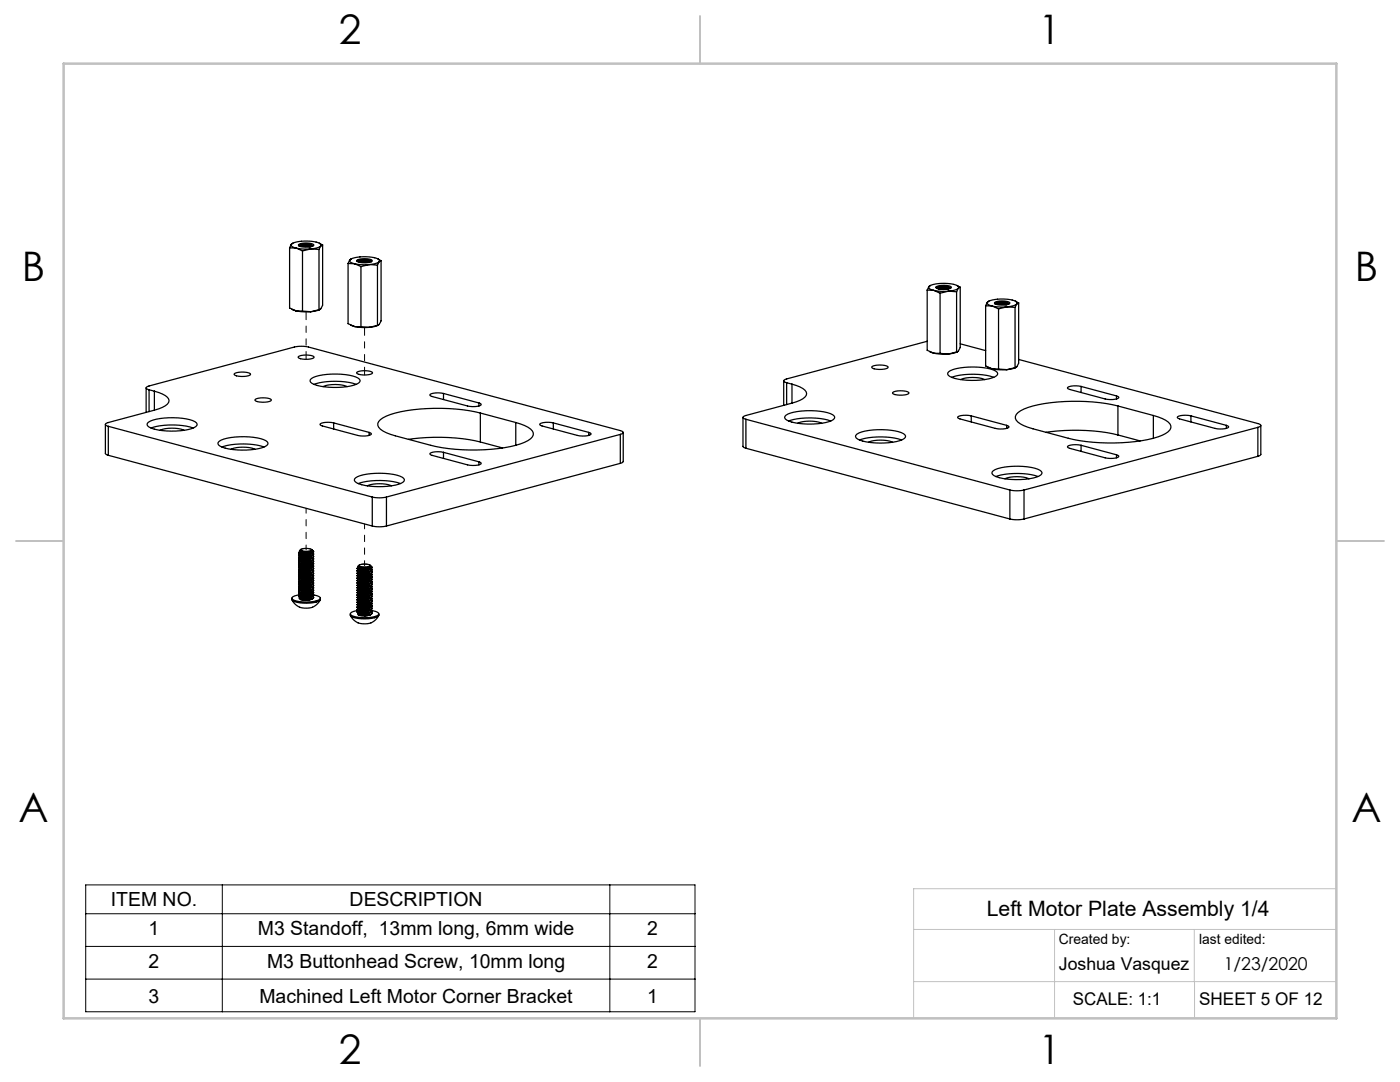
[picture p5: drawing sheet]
<svg xmlns="http://www.w3.org/2000/svg" width="279mm" height="216mm" viewBox="0 0 279 216" stroke-linecap="round" stroke-linejoin="round" font-family="sans-serif">
<path d="M17.1 176.6h121.6v25.3h-121.6zM44.4 176.6v25.3M121.7 176.6v25.3M17.1 182.3h121.6M17.1 188.8h121.6M17.1 195.4h121.6" fill="none" stroke="#000" stroke-width=".2"/>
<path d="M266.7 177.3h-84.4v25.9M182.3 185.5h84.4M182.3 195.9h84.4M210.5 185.5v17.7M238.4 185.5v10.4M238.4 195.9v7.3" fill="none" stroke="#c0c0c0" stroke-width=".2"/>
<path d="M139.7 3.2v9.5M3.2 107.9h9.5M266.7 107.9h9.5M139.7 203.2v9.5" fill="none" stroke="#c0c0c0" stroke-width=".25"/>
<path d="M12.7 12.7h254v190.5h-254z" fill="none" stroke="#c0c0c0" stroke-width=".5"/>
<g fill="none" stroke="#000" stroke-width=".25">
<path d="M57.8 49.4l1.3 .1M57.8 49.4v12.1l1.3 .5M58.2 48.7l-.1 .2 .1 .3 .9 .3M58.2 48.7a7 7 0 0 1 5.8 .1v.3M58.2 48.7l-.4 .7M58.5 48.5l-.3 .2M59.1 49.5l1.4 .2h1.5M59.1 49.5l1.3 .6M59.6 48.8a3.6 3.6 0 0 1 3 0 2.08 2.08 0 0 1-2.1 .5l-.8-.2zM59.7 49.1l-.1-.1a2.83 2.83 0 0 1 2.8 .1M59.7 49l1.1-.2 1.6 .3M60 49.2l.9-.2 1.1 .2"/>
<path d="M60.1 49.2l.8-.1 1 .2M60.4 50.1v12M62 49.7l1.7 .1M62 49.7l-1.6 .4M62.3 49l-1.5-.3a1.2 1.2 0 0 0-1.2 .3M63.7 49.8v12M63.7 48.5l.2 .1M63.9 48.7l.5 .2M64 49.1a3.4 3.4 0 0 1-2 .6M64 49.1l-.3 .7M64.4 48.9l-.4 .2M64.4 48.9v12l-.4 .7-.3 .2"/>
<path d="M69.5 52.6h1.3M69.5 52.6v12l1.3 .6M69.8 51.9v.2l.1 .2 .9 .3M69.8 51.9a7 7 0 0 1 5.9 0v.3M69.8 51.9l-.3 .7M70 51.7l-.2 .2M70.1 51.6l-.1 .1M70.8 52.6l1.3 .2h1.6M70.8 52.6l1.2 .6M71.2 51.9a3.6 3.6 0 0 1 3.1 .1 2.08 2.08 0 0 1-2.1 .4l-.8-.2zM71.3 52.2v-.1a2.83 2.83 0 0 1 2.8 .2M71.4 52.1l1.1-.2 1.5 .3"/>
<path d="M71.7 52.3l.8-.1 1.2 .2M71.8 52.3l.7-.1 1 .2M72 53.2v12M73.7 52.8l1.6 .1M73.7 52.8l-1.7 .4M74 52.1l-1.5-.3a1.2 1.2 0 0 0-1.2 .3M75.3 52.9v12M75.4 51.6l.2 .1M75.5 51.8l.6 .2M75.7 52.2a3.4 3.4 0 0 1-2 .6M75.7 52.2l-.4 .7M76.1 52l-.4 .2"/>
<path d="M76.1 52v12l-.4 .7-.4 .2M185 57.9h1.3M185 57.9v12l1.3 .6M185.4 57.2l-.1 .2 .2 .2 .8 .3M185.4 57.2a7 7 0 0 1 5.9 0v.3M185.4 57.2l-.4 .7M185.7 57l-.3 .2M186.3 57.9l1.4 .2h1.6M186.3 57.9l1.3 .6M186.8 57.3a3.6 3.6 0 0 1 3.1 0 2.08 2.08 0 0 1-2.1 .4l-.8-.2zM186.9 57.5v-.1a2.83 2.83 0 0 1 2.7 .2M187 57.4l1.1-.2 1.5 .3"/>
<path d="M187.2 57.6l.9-.1 1.1 .2M187.4 57.6l.7-.1 1 .2M187.6 58.5v12M189.3 58.1l1.6 .1M189.3 58.1l-1.7 .4M189.6 57.4l-1.5-.2a1.2 1.2 0 0 0-1.2 .2M190.9 58.2v12M191 57h.1M191.1 57.1l.5 .2M191.3 57.5a3.4 3.4 0 0 1-2 .6M191.3 57.5l-.4 .7M191.6 57.3l-.3 .2"/>
<path d="M191.6 57.3v12l-.3 .7-.4 .2M29.2 77.4v4.9M29.7 77.8l-.5-.3v-.2l.5-.3 29-7.8a6.4 6.4 0 0 1 2.9 0l62.2 16.7 .5 .3v.2l-.5 .3M29.7 77.8l1.1 .3M29.7 77.8v4.3M30.8 78.1a5 5 0 0 1 2.9 1.5 1.08 1.08 0 0 1-.7 1.4l-2.2 .8M30.8 78.1v3.7M46.7 74.6a4 4 0 0 1 3.2 0l.1 .1a3.5 3.5 0 0 1-3.3 0zM50.9 79.7a4 4 0 0 1 3.2 0l.1 .1a3.5 3.5 0 0 1-3.3 .1zM58.3 61.7l.8 .3M59.1 62l1.3 .1M59.1 62l1.4 .2h1.5"/>
<path d="M59.5 71.2a3.9 3.9 0 0 1 3.1-.1l.1 .2a3.4 3.4 0 0 1-3.2 0zM60.4 62.1l1.6 .1M62.1 75.5a13 13 0 0 1 8.3-.5 1.86 1.86 0 0 1 1.5 .9 1.23 1.23 0 0 1-1.2 .9 14.3 14.3 0 0 1-8.4-.3l-.4-.5zM62.7 76.7a14.7 14.7 0 0 1 8.4 0M63.7 61.8l-1.7 .4M63.8 61.8l-1.8 .4M64.5 77.2a6.9 6.9 0 0 1 4.8 0M70 64.9l.8 .3M70.8 65.2h1.2M70.8 65.2l1.3 .1h1.6M71.2 74.3a3.9 3.9 0 0 1 3.1 0l.1 .1a3.4 3.4 0 0 1-3.2 .1zM72 65.2l1.7 .1"/>
<path d="M75.3 64.9l-1.6 .4M75.5 64.9l-1.8 .4M88.5 78.5l-1.5-.1a1.12 1.12 0 0 0-1.2 .5l.4 .2 7.1 1.9 1.6 .1a1.12 1.12 0 0 0 1.1-.4l-.4-.3M88.5 78.5l7.1 1.9M88.5 78.5v1.2M156.4 76v4.9M157 76.4l1.1 .3M157 76.4v4.3M158.1 76.7a5 5 0 0 1 2.8 1.5 1.08 1.08 0 0 1-.7 1.4l-2.1 .8M158.1 76.7v3.7M174 73.2a4 4 0 0 1 3.2 0l.1 .1a3.5 3.5 0 0 1-3.3 0zM178.1 78.3a4 4 0 0 1 3.2 0l.1 .1a3.5 3.5 0 0 1-3.3 .1z"/>
<path d="M185 68.1l-28 7.5-.6 .3v.2l.6 .3M185.5 70.2l.8 .3M186.3 70.5h1.3M186.3 70.5l1.4 .2 1.6-.1M187.6 70.5l1.7 .1M189.4 74.1a13 13 0 0 1 8.3-.5 1.86 1.86 0 0 1 1.4 .9 1.23 1.23 0 0 1-1.1 .9 14.3 14.3 0 0 1-8.5-.3l-.4-.5zM189.9 75.3a14.7 14.7 0 0 1 8.4 0M190.9 70.2l-1.6 .4M191.1 70.2l-1.8 .4M191.6 68.6l5.1 1.4M191.7 75.7a6.9 6.9 0 0 1 4.8 0M196.7 61l1.3 .1"/>
<path d="M196.7 61v12l1.3 .6M197.1 60.3l-.1 .2 .1 .2 .9 .4M197.1 60.3a7 7 0 0 1 5.9 0l-.1 .3M197.1 60.3l-.4 .7M197.2 73.3l.8 .3M197.3 60.2l-.2 .1M197.4 60.1h-.1M198 61.1l1.4 .2 1.5-.1M198 61.1l1.3 .5M198 73.6h1.3M198 73.6l1.4 .2h1.5M198.5 60.4a3.6 3.6 0 0 1 3 0 2.08 2.08 0 0 1-2.1 .5l-.8-.2z"/>
<path d="M198.6 60.6l-.1-.1a2.83 2.83 0 0 1 2.8 .2M198.6 60.5l1.1-.2 1.6 .3M198.9 60.7l.9-.1 1.1 .2M199 60.7h.8l1 .1M199.3 73.6l1.6 .2M199.3 61.6v12M200.9 61.2l1.7 .1M200.9 61.2l-1.6 .4M201.2 60.5l-1.5-.2a1.2 1.2 0 0 0-1.2 .3M202.6 73.4l-1.7 .4M202.6 61.3v12.1M202.6 60.1l.2 .1"/>
<path d="M202.7 73.3l-1.8 .5M202.8 60.2l.5 .2M202.9 60.6a3.4 3.4 0 0 1-2 .6M202.9 60.6l-.3 .7M203.3 71.7l47.7 12.8 .6 .3v.2l-.6 .3M203.3 60.4l-.4 .2M203.3 60.4v12l-.4 .8-.3 .2M215.8 77.1l-1.6-.1a1.12 1.12 0 0 0-1.2 .4l.5 .3 7.1 1.9 1.5 .1a1.12 1.12 0 0 0 1.2-.4l-.5-.3M215.8 77.1l7 1.9M215.8 77.1v1.2M222.8 79v.6M21 84.7v5.8l.6 .3"/>
<path d="M21.6 85.1l52.7 14.1M21.6 90.8l52.7 14.2M21.6 85.1v5.7M29.6 84.3a13 13 0 0 1 8.3-.6 1.86 1.86 0 0 1 1.4 .9 1.23 1.23 0 0 1-1.1 .9 14.3 14.3 0 0 1-8.4-.3l-.4-.4zM30.1 85.4a14.7 14.7 0 0 1 8.5 0M30.8 81.8l-9.2 2.5-.5 .3 .1 .3 .4 .2M31.9 85.9a6.9 6.9 0 0 1 4.8 0M43.7 88.1a13 13 0 0 1 8.3-.6 1.86 1.86 0 0 1 1.5 .9 1.23 1.23 0 0 1-1.2 .9 14.3 14.3 0 0 1-8.4-.3l-.4-.5zM44.3 89.2a14.7 14.7 0 0 1 8.4 0M46.1 89.7a6.9 6.9 0 0 1 4.8 0M66.6 84.4l-1.6-.1a1.12 1.12 0 0 0-1.1 .4l.4 .3 7.1 1.9 1.5 .1a1.12 1.12 0 0 0 1.2-.5l-.4-.2M66.6 84.4l7.1 1.9"/>
<path d="M66.6 84.4v1.2M71 95.3a13 13 0 0 1 8.2-.5 1.86 1.86 0 0 1 1.5 .9 1.23 1.23 0 0 1-1.1 .9 14.3 14.3 0 0 1-8.5-.3l-.4-.5zM71.5 96.5a14.7 14.7 0 0 1 8.4 0M73.3 96.9a6.9 6.9 0 0 1 4.8 0M73.7 86.3v.6M74.3 99.2a6.4 6.4 0 0 0 2.8 0M74.3 99.2v5.8M77.1 99.2v5.8M81.5 87.7a39.8 39.8 0 0 1 14.4 .5M88.5 90.3l-1.5-.2a1.12 1.12 0 0 0-1.2 .5l.4 .3 7.1 1.9 1.6 .1a1.12 1.12 0 0 0 1.1-.5l-.4-.2M88.5 90.3l7.1 1.9M88.5 90.3v1.2"/>
<path d="M95.6 80.4v.6M95.6 92.2v.6M95.9 82.4a37.6 37.6 0 0 0-18 .3 3.9 3.9 0 0 0-2.5 1.8 1.54 1.54 0 0 0 1 1.5l2.5 1 7.1 1.9a37.6 37.6 0 0 0 17.9-.3 3.9 3.9 0 0 0 2.5-1.8 1.54 1.54 0 0 0-1-1.5l-2.5-1M95.9 82.4l7 1.9M95.9 82.4v5.8M95.9 88.2l4.4 1.2M102.9 84.3v4.6M110.4 84.4l-1.5-.1a1.12 1.12 0 0 0-1.2 .4l.5 .3 7 1.9 1.6 .1a1.12 1.12 0 0 0 1.2-.5l-.5-.2M110.4 84.4l7.1 1.9M110.4 84.4v1.2M117.5 86.3v.6M123.8 86.7l-46.7 12.5"/>
<path d="M123.8 86.7v5.8M123.8 92.5l-46.7 12.5M124.4 86.3v5.8l-.6 .4M148.3 83.3v5.8l.6 .3M148.9 83.7l52.6 14.1M148.9 89.4l52.6 14.2M148.9 83.7v5.7M156.8 82.9a13 13 0 0 1 8.3-.6 1.86 1.86 0 0 1 1.5 .9 1.23 1.23 0 0 1-1.2 .9 14.3 14.3 0 0 1-8.4-.3l-.4-.5zM157.4 84a14.7 14.7 0 0 1 8.4 0M158.1 80.4l-9.2 2.5-.6 .3 .1 .3 .5 .2M159.2 84.5a6.9 6.9 0 0 1 4.8 0M171 86.6a13 13 0 0 1 8.3-.5 1.86 1.86 0 0 1 1.4 .9 1.23 1.23 0 0 1-1.1 .9 14.3 14.3 0 0 1-8.4-.3l-.5-.5z"/>
<path d="M171.5 87.8a14.7 14.7 0 0 1 8.4 0M173.3 88.2a6.9 6.9 0 0 1 4.8 0M193.8 83l-1.5-.1a1.12 1.12 0 0 0-1.2 .4l.5 .3 7 1.9 1.6 .1a1.12 1.12 0 0 0 1.2-.5l-.5-.2M193.8 83l7.1 1.9M193.8 83v1.2M198.2 93.9a13 13 0 0 1 8.3-.5 1.86 1.86 0 0 1 1.4 .9 1.23 1.23 0 0 1-1.1 .9 14.3 14.3 0 0 1-8.4-.3l-.4-.5zM198.7 95.1a14.7 14.7 0 0 1 8.5 0M200.6 95.5a6.9 6.9 0 0 1 4.8 0M200.9 84.9v.6M201.5 97.8a6.4 6.4 0 0 0 2.9 0M201.5 97.8v5.8M204.4 97.8v5.8"/>
<path d="M208.8 86.3a39.8 39.8 0 0 1 14.3 .5M215.8 88.9l-1.6-.2a1.12 1.12 0 0 0-1.2 .5l.5 .3 7.1 1.9 1.5 .1a1.12 1.12 0 0 0 1.2-.5l-.5-.3M215.8 88.9l7 1.8M215.8 88.9v1.2M222.8 90.7v.7M223.1 81a37.6 37.6 0 0 0-17.9 .3 3.9 3.9 0 0 0-2.6 1.8 1.54 1.54 0 0 0 1.1 1.5l2.4 1 7.1 1.9a37.6 37.6 0 0 0 17.9-.3 3.9 3.9 0 0 0 2.6-1.8 1.54 1.54 0 0 0-1.1-1.5l-2.4-1M223.1 81l7.1 1.9M223.1 81v5.8M223.1 86.8l4.5 1.2M230.2 82.9v4.6M237.7 83l-1.6-.1a1.12 1.12 0 0 0-1.2 .4l.5 .3 7.1 1.9 1.5 .1a1.12 1.12 0 0 0 1.2-.5l-.5-.2M237.7 83l7 1.9"/>
<path d="M237.7 83v1.2M244.7 84.9v.6M251 85.3l-46.6 12.5M251 85.3v5.8M251 91.1l-46.6 12.5M251.6 84.9v5.8l-.6 .4M58.2 119.4v.2a.97 .97 0 0 0 1 .6 7.3 7.3 0 0 0 4.6-.4l.1-.4M58.3 119.7a3.2 3.2 0 0 0 5.6 0M59.7 118.7l-.4 .1a.99 .99 0 0 0-1 .6 4 4 0 0 0 2.9 .7l1.3-.1a1.65 1.65 0 0 0 1.4-.6 1.58 1.58 0 0 0-1.3-.6 2.8 2.8 0 0 1-3 .2v-.1M59.7 110.1l-.1 .2a3.3 3.3 0 0 0 2.6 .1M59.7 110.5a2.83 2.83 0 0 0 2.3 0M59.7 111l.3 .1"/>
<path d="M59.7 111.4a2.83 2.83 0 0 0 2.3 .1M59.7 111.9a2.83 2.83 0 0 0 2.3 0M59.7 112.4l.3 .1M59.7 112.9a2.83 2.83 0 0 0 2.3 0M59.7 113.4a2.83 2.83 0 0 0 2.3 0M59.7 113.8a2.83 2.83 0 0 0 2.3 .1M59.7 114.3a2.83 2.83 0 0 0 2.3 0M59.7 114.8a2.83 2.83 0 0 0 2.3 0M59.7 115.3a2.83 2.83 0 0 0 2.3 0M59.7 115.8a2.83 2.83 0 0 0 2.3 0M59.7 116.3a2.83 2.83 0 0 0 2.3 0M59.7 116.7a2.83 2.83 0 0 0 2.3 .1"/>
<path d="M59.7 117.2a2.83 2.83 0 0 0 2.3 0M59.7 117.7a2.83 2.83 0 0 0 2.3 0M59.7 118.2a2.83 2.83 0 0 0 2.3 0M59.7 118.7a2.83 2.83 0 0 0 2.3 0M59.7 119.1a2.83 2.83 0 0 0 2.3 .1M59.9 119.2l-.2 .2 .3 .2M59.9 110.1h-.2M60 109.6l-.2 .3a2.49 2.49 0 0 0 2.5 0l-.1-.2M60 119.6l1.1 .2M60.1 109.6l1-.2 .8 .1 .3 .2a2.25 2.25 0 0 1-2.2 0zM62 111l-.9 .2-1.1-.1M62 112.4l-.9 .2-1.1-.1"/>
<path d="M62.2 109.6v.1M62.2 110.4a2.58 2.58 0 0 1-2.3 .2M62.2 110.9a2.58 2.58 0 0 1-2.3 .2M62.2 111.4a2.58 2.58 0 0 1-2.3 .1M62.2 111.9a2.58 2.58 0 0 1-2.3 .1M62.2 112.3a2.58 2.58 0 0 1-2.3 .2M62.2 112.8a2.58 2.58 0 0 1-2.3 .2M62.2 113.3a2.58 2.58 0 0 1-2.3 .2M62.2 113.8a2.58 2.58 0 0 1-2.3 .1M62.2 114.3a2.58 2.58 0 0 1-2.3 .1M62.2 114.8a2.58 2.58 0 0 1-2.3 .1M62.2 115.2a2.58 2.58 0 0 1-2.3 .2"/>
<path d="M62.2 115.7a2.58 2.58 0 0 1-2.3 .2M62.2 116.2a2.58 2.58 0 0 1-2.3 .2M62.2 116.7a2.58 2.58 0 0 1-2.3 .1M62.2 117.2a2.59 2.59 0 0 1-2.3 .1M62.2 117.6a2.58 2.58 0 0 1-2.3 .2M62.2 118.1a2.58 2.58 0 0 1-2.3 .2M62.2 118.6a2.58 2.58 0 0 1-2.3 .2M62.2 119.1a2.59 2.59 0 0 1-2.3 .1M62.3 109.7l.1 .4-.2 .3M62.3 109.8a2.57 2.57 0 0 1-2.4 .3M62.3 109.9a2.4 2.4 0 0 1-2.4 .2M62.3 109.8l.3 .3"/>
<path d="M62.3 110.4l-.3 .1M62.3 110.8l-.3 .2M62.3 111.3l-.3 .2M62.3 111.8l-.3 .1M62.3 112.3l-.3 .1M62.3 112.8l-.3 .1M62.3 113.2l-.3 .2M62.3 113.7l-.3 .2M62.3 114.2l-.3 .2M62.3 114.7l-.3 .1M62.3 115.2l-.3 .1M62.3 115.7l-.3 .1"/>
<path d="M62.3 116.1l-.3 .2M62.3 116.6l-.3 .2M62.3 117.1l-.3 .1M62.3 117.6l-.3 .1M62.3 118.1l-.3 .1M62.3 118.5l-.3 .2M62.3 119l-.3 .2M62.3 119.5l-1.2 .3M62.4 110.3l.2 .2a3 3 0 0 1-3 .3l.3-.3M62.4 110.8l.2 .2a3 3 0 0 1-3 .2l.3-.2M62.4 111.3l.2 .2a3 3 0 0 1-3 .2l.3-.2M62.4 111.7l.2 .3a3 3 0 0 1-3 .2l.3-.2"/>
<path d="M62.4 112.2l.2 .2a3 3 0 0 1-3 .3l.3-.2M62.4 112.7l.2 .2a3 3 0 0 1-3 .3l.3-.2M62.4 113.2l.2 .2a3 3 0 0 1-3 .2l.3-.2M62.4 113.7l.2 .2a3 3 0 0 1-3 .2l.3-.2M62.4 114.2l.2 .2a3 3 0 0 1-3 .2l.3-.2M62.4 114.6l.2 .3a3 3 0 0 1-3 .2l.3-.2M62.4 115.1l.2 .2a3 3 0 0 1-3 .3l.3-.2M62.4 115.6l.2 .2a3 3 0 0 1-3 .3l.3-.3M62.4 116.1l.2 .2a3 3 0 0 1-3 .2l.3-.2M62.4 116.6l.2 .2a3 3 0 0 1-3 .2l.3-.2M62.4 117l.2 .3a3 3 0 0 1-3 .2l.3-.2M62.4 117.5l.2 .2a3 3 0 0 1-3 .3l.3-.2"/>
<path d="M62.4 118l.2 .2a3 3 0 0 1-3 .3l.3-.3M62.4 118.5l.2 .2a3 3 0 0 1-3 .2l.3-.2M62.4 119l.2 .2a2.95 2.95 0 0 1-2.6 .4M62.6 110.1a2.78 2.78 0 0 1-3 .2M62.6 110.1l-.4 .3M62.6 110.5v.1a2.8 2.8 0 0 1-3 .2M62.6 111v.1a2.8 2.8 0 0 1-3 .2v-.1M62.6 111.5a2.8 2.8 0 0 1-3 .3v-.1M62.6 112a2.8 2.8 0 0 1-3 .3v-.1M62.6 112.4v.1a2.8 2.8 0 0 1-3 .2M62.6 112.9v.1a2.8 2.8 0 0 1-3 .2M62.6 113.4v.1a2.8 2.8 0 0 1-3 .2v-.1"/>
<path d="M62.6 113.9a2.8 2.8 0 0 1-3 .3v-.1M62.6 114.4a2.8 2.8 0 0 1-3 .3v-.1M62.6 114.8v.1a2.8 2.8 0 0 1-3 .2M62.6 115.3v.1a2.8 2.8 0 0 1-3 .2M62.6 115.8v.1a2.8 2.8 0 0 1-3 .2M62.6 116.3v.1a2.8 2.8 0 0 1-3 .2v-.1M62.6 116.8a2.8 2.8 0 0 1-3 .3v-.1M62.6 117.3a2.8 2.8 0 0 1-3 .3v-.1M62.6 117.7v.1a2.8 2.8 0 0 1-3 .2M62.6 118.2v.1a2.8 2.8 0 0 1-3 .2M62.6 119.2a1.68 1.68 0 0 1-1.5 .6M71.4 113.6l.3 .1"/>
<path d="M71.4 114.1a2.83 2.83 0 0 0 2.3 0M71.4 114.6a2.83 2.83 0 0 0 2.3 0M71.4 115l.3 .2M71.4 115.5a2.83 2.83 0 0 0 2.3 0M71.4 116a2.83 2.83 0 0 0 2.3 0M71.4 116.5a2.83 2.83 0 0 0 2.3 0M71.4 117a2.83 2.83 0 0 0 2.3 0M71.4 117.5a2.83 2.83 0 0 0 2.3 0M71.4 117.9a2.83 2.83 0 0 0 2.3 .1M71.4 118.4a2.82 2.82 0 0 0 2.3 0M71.4 118.9a2.83 2.83 0 0 0 2.3 0M71.4 119.4a2.82 2.82 0 0 0 2.3 0"/>
<path d="M71.4 119.9a2.83 2.83 0 0 0 2.3 0M71.6 113.2l-.3 .2a3.3 3.3 0 0 0 2.5 .1M71.7 112.8l-.2 .2M71.7 112.7l1.5-.1 .7 .3a2.25 2.25 0 0 1-2.3 0zM73.7 113.6l-.9 .2-1.1-.1M73.7 115.1l-.9 .2-1.1-.1M73.8 112.8l.1 .1M73.9 113.5a2.58 2.58 0 0 1-2.3 .2M73.9 114a2.58 2.58 0 0 1-2.3 .2M73.9 114.5a2.58 2.58 0 0 1-2.3 .2M73.9 115a2.58 2.58 0 0 1-2.3 .1M73.9 115.5a2.58 2.58 0 0 1-2.3 .1"/>
<path d="M73.9 116a2.58 2.58 0 0 1-2.3 .1M73.9 116.4a2.58 2.58 0 0 1-2.3 .2M73.9 116.9a2.58 2.58 0 0 1-2.3 .2M73.9 117.4a2.58 2.58 0 0 1-2.3 .2M73.9 117.9a2.58 2.58 0 0 1-2.3 .1M73.9 118.4a2.58 2.58 0 0 1-2.3 .1M73.9 118.8a2.58 2.58 0 0 1-2.3 .2M73.9 119.3a2.58 2.58 0 0 1-2.3 .2M73.9 119.8a2.58 2.58 0 0 1-2.3 .2M73.9 112.9v.1a2.59 2.59 0 0 1-2.5 0h.1M73.9 112.9l.2 .4-.3 .2M73.9 112.9a2.57 2.57 0 0 1-2.3 .3 2.34 2.34 0 0 0 2.3-.2"/>
<path d="M74 112.9l.3 .3M74 113.5l-.3 .1M74 114l-.3 .1M74 114.4l-.3 .2M74 114.9l-.3 .2M74 115.4l-.3 .2M74 115.9l-.3 .1M74 116.4l-.3 .1M74 116.9l-.3 .1M74 117.3l-.3 .2M74 117.8l-.3 .2M74 118.3l-.3 .1"/>
<path d="M74 118.8l-.3 .1M74 119.3l-.3 .1M74 119.7l-.3 .2M74 113.4l.3 .2a3 3 0 0 1-3 .3l.3-.2M74.1 113.9l.2 .2a3 3 0 0 1-3 .3l.3-.3M74.1 114.4l.2 .2a3 3 0 0 1-3 .2l.3-.2M74.1 114.9l.2 .2a3 3 0 0 1-3 .2l.3-.2M74.1 115.4l.2 .2a3 3 0 0 1-3 .2l.3-.2M74.1 115.8l.2 .2a3 3 0 0 1-3 .3l.3-.2M74.1 116.3l.2 .2a3 3 0 0 1-3 .3l.3-.2M74.1 116.8l.2 .2a3 3 0 0 1-3 .3l.3-.3M74.1 117.3l.2 .2a3 3 0 0 1-3 .2l.3-.2"/>
<path d="M74.1 117.8l.2 .2a3 3 0 0 1-3 .2l.3-.2M74.1 118.2l.2 .3a3 3 0 0 1-3 .2l.3-.2M74.1 118.7l.2 .2a3 3 0 0 1-3 .3l.3-.2M74.1 119.2l.2 .2a3 3 0 0 1-3 .3l.3-.3M74.1 119.7l.2 .2a3 3 0 0 1-3 .2l.3-.2M74.3 113.2a2.78 2.78 0 0 1-3 .3v-.1M74.3 113.6v.1a2.8 2.8 0 0 1-3 .2M74.3 114.1v.1a2.8 2.8 0 0 1-3 .2M74.3 114.6v.1a2.8 2.8 0 0 1-3 .2v-.1M74.3 115.1a2.8 2.8 0 0 1-3 .3v-.1M74.3 115.6a2.8 2.8 0 0 1-3 .3v-.1M74.3 116v.1a2.8 2.8 0 0 1-3 .2"/>
<path d="M74.3 116.5v.1a2.8 2.8 0 0 1-3 .2M74.3 117v.1a2.8 2.8 0 0 1-3 .2M74.3 117.5v.1a2.8 2.8 0 0 1-3 .2v-.1M74.3 118a2.8 2.8 0 0 1-3 .3v-.1M74.3 118.5a2.8 2.8 0 0 1-3 .3v-.1M74.3 118.9v.1a2.8 2.8 0 0 1-3 .2M74.3 119.4v.1a2.8 2.8 0 0 1-3 .2M74.3 119.9v.1a2.8 2.8 0 0 1-3 .2v-.1M74.3 113.2l-.5 .3M74.3 105a6.4 6.4 0 0 0 2.8 0M201.5 103.6a6.4 6.4 0 0 0 2.9 0M69.9 122.5v.2a.97 .97 0 0 0 1 .6 7.3 7.3 0 0 0 4.6-.4l.1-.4"/>
<path d="M69.9 122.8a3.2 3.2 0 0 0 5.7 0M71.4 121.8l-.4 .1a.99 .99 0 0 0-1.1 .7 4 4 0 0 0 2.9 .7l1.4-.2a1.65 1.65 0 0 0 1.4-.6 1.33 1.33 0 0 0-1.3-.7M71.4 120.3a2.82 2.82 0 0 0 2.3 .1M71.4 120.8a2.83 2.83 0 0 0 2.3 0M71.4 121.3a2.83 2.83 0 0 0 2.3 0M71.4 121.8a2.83 2.83 0 0 0 2.3 0M71.4 122.3a2.83 2.83 0 0 0 2.3 0M71.6 122.3l-.2 .3 .3 .2M71.7 122.8l1 .1M73.9 120.3a2.58 2.58 0 0 1-2.3 .1M73.9 120.8a2.59 2.59 0 0 1-2.3 .1M73.9 121.3a2.58 2.58 0 0 1-2.3 .1"/>
<path d="M73.9 121.7a2.59 2.59 0 0 1-2.3 .2M73.9 122.2a2.58 2.58 0 0 1-2.3 .2M74 120.2l-.3 .2M74 120.7l-.3 .2M74 121.2l-.3 .1M74 121.7l-.3 .1M74 122.2l-.3 .1M74 122.6l-1.3 .3M74.1 120.2l.2 .2a3 3 0 0 1-3 .2l.3-.2M74.1 120.7l.2 .2a3 3 0 0 1-3 .2l.3-.2M74.1 121.1l.2 .2a3 3 0 0 1-3 .3l.3-.2M74.1 121.6l.2 .2a3 3 0 0 1-3 .3l.3-.2"/>
<path d="M74.1 122.1l.2 .2a2.94 2.94 0 0 1-2.6 .5M74.3 120.4a2.8 2.8 0 0 1-3 .3v-.1M74.3 120.9a2.8 2.8 0 0 1-3 .3v-.1M74.3 121.3v.1a2.8 2.8 0 0 1-3 .2M74.3 121.8v.1a2.8 2.8 0 0 1-3 .2M74.3 122.3v.1a1.68 1.68 0 0 1-1.6 .5"/>
</g>
<path d="M60.3 109.9l1.2 .1 .7-.3a2.25 2.25 0 0 0-2.2 0l.3 .2M72 113.1h1.2l.7-.2a2.25 2.25 0 0 0-2.3 0l.4 .2" fill="none" stroke="#000" stroke-width=".2" stroke-dasharray="6.3 1.3 1.3 1.3 1.3 1.3"/>
<path d="M61.1 71.7v-9.5M72.8 65.4v9.4" fill="none" stroke="#000" stroke-width=".2" stroke-dasharray="6.3 1.3 1.3 1.3 1.3 1.3" stroke-dashoffset="4.8"/>
<path d="M61.1 109.7v-8.3M72.8 104.5v8.4" fill="none" stroke="#000" stroke-width=".2" stroke-dasharray="6.3 1.3 1.3 1.3 1.3 1.3" stroke-dashoffset="5.4"/>
<g font-size="8.1">
<text x="67.6" y="8.9">2</text>
<text x="207.3" y="8.9">1</text>
<text x="4.4" y="56.2">B</text>
<text x="270.4" y="56.2">B</text>
<text x="3.7" y="164.1">A</text>
<text x="269.7" y="164.1">A</text>
<text x="67.6" y="212.4">2</text>
<text x="207.3" y="212.4">1</text>
</g>
<text font-size="4.2" x="196.9" y="182.8">Left Motor Plate Assembly 1/4</text>
<g font-size="3.9">
<text x="22.1" y="180.9">ITEM NO.</text>
<text x="69.8" y="180.9">DESCRIPTION</text>
<text x="29.7" y="186.7">1</text>
<text x="51.5" y="186.7">M3 Standoff, 13mm long, 6mm wide</text>
<text x="129.1" y="186.7">2</text>
<text x="29.7" y="193.2">2</text>
<text x="53.3" y="193.2">M3 Buttonhead Screw, 10mm long</text>
<text x="129.1" y="193.2">2</text>
<text x="29.7" y="200.1">3</text>
<text x="51.8" y="200.1">Machined Left Motor Corner Bracket</text>
<text x="129.1" y="200.1">1</text>
</g>
<g font-size="3.5">
<text x="211.3" y="193.5">Joshua Vasquez</text>
<text x="244.2" y="193.6">1/23/2020</text>
<text x="214.1" y="200.6">SCALE: 1:1</text>
<text x="239.3" y="200.6">SHEET 5 OF 12</text>
</g>
<g font-size="2.8">
<text x="211.3" y="188.4">Created by:</text>
<text x="239.3" y="188.4">last edited:</text>
</g>
</svg>
